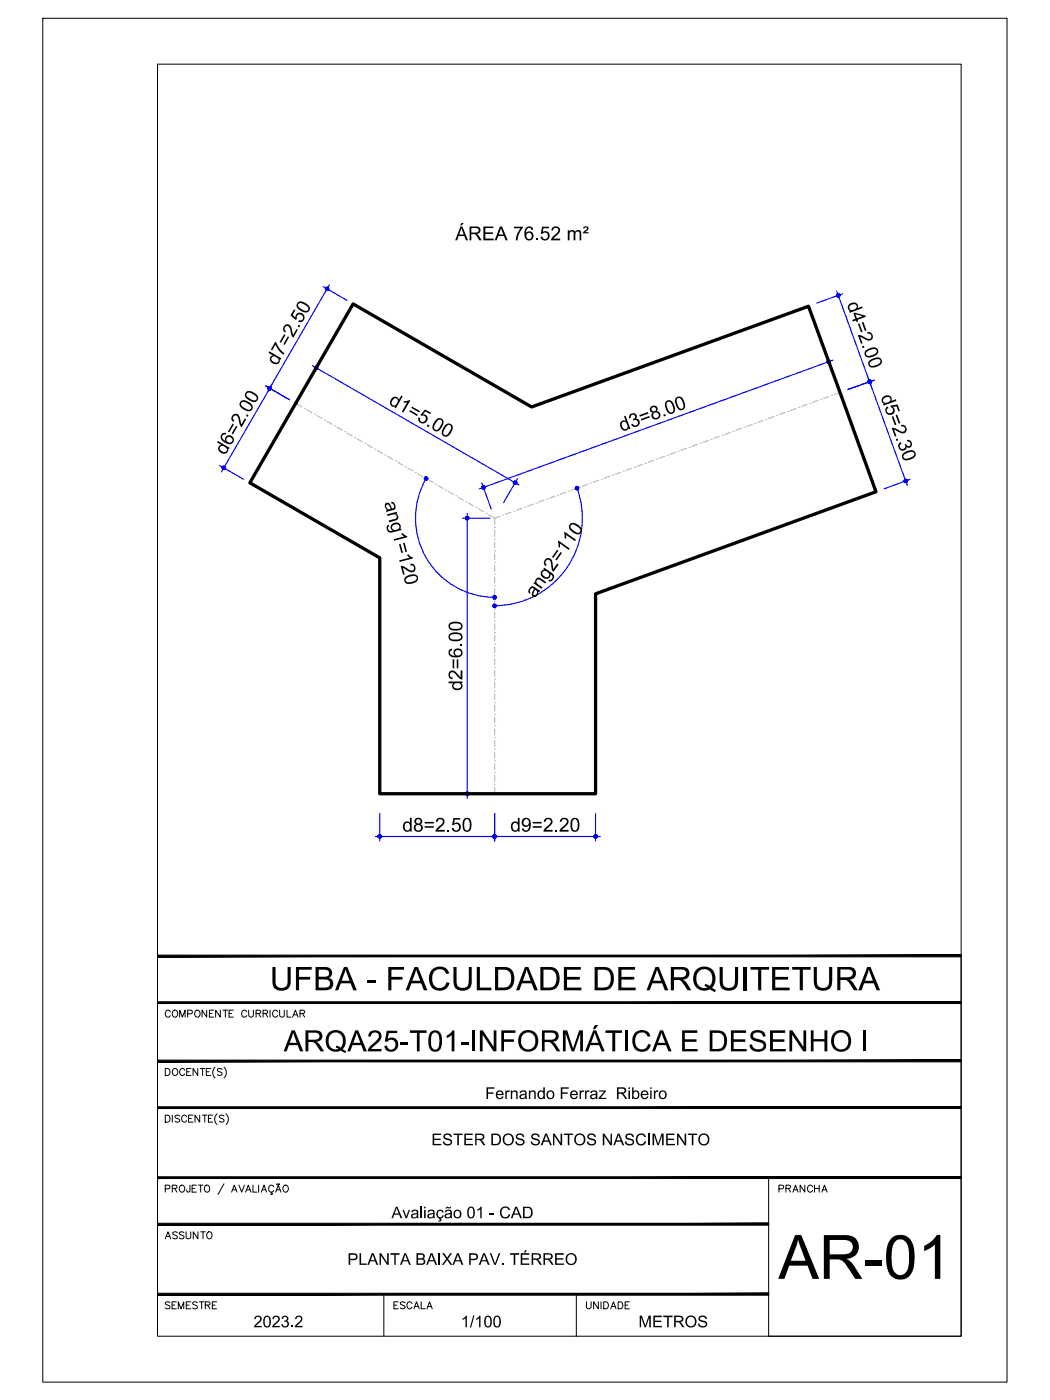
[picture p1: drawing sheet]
<svg xmlns="http://www.w3.org/2000/svg" width="229mm" height="305mm" viewBox="0 0 229 305" stroke-linecap="round" stroke-linejoin="round" font-family="sans-serif">
<!-- layer: ARQ_EIXO CINZA 04 -->
<g fill="none" stroke="#bababa" stroke-width=".25">
<path d="M64.4 87.8l1.3 .8M66.3 88.9h.1M66.8 89.2l1.1 .6M68.5 90.2h.1M69 90.5l1.1 .6M70.7 91.4h.1M71.2 91.7l1.1 .7M72.8 92.7h.1M73.4 93l1.1 .6M75 94h.1M75.6 94.3l1.1 .6M77.2 95.3h.1"/>
<path d="M77.8 95.5l1.1 .7M79.4 96.5h.1M80 96.8l1.1 .7M81.6 97.8h.1M82.2 98.1l1.1 .6M83.8 99.1h.1M84.4 99.4l1.1 .6M142.9 100h.1M144.7 99.4l-1.2 .4M145.3 99.1h.1M147.1 98.5l-1.2 .4M147.7 98.3h.1"/>
<path d="M149.4 97.6l-1.1 .4M150 97.4h.1M151.8 96.7l-1.1 .5M152.4 96.5h.1M154.2 95.9l-1.2 .4M154.8 95.7h.1M156.6 95l-1.2 .4M157.2 94.8h.1M159 94.1l-1.2 .5M159.6 93.9h.1M161.4 93.3l-1.2 .4M162 93h.1"/>
<path d="M163.8 92.4l-1.2 .4M164.4 92.2h.1M166.2 91.5l-1.2 .4M166.8 91.3h.1M168.5 90.7l-1.2 .4M169.1 90.4h.1M170.9 89.8l-1.1 .4M171.5 89.6h.1M173.3 88.9l-1.2 .5M173.9 88.7h.1M175.7 88.1l-1.2 .4M176.3 87.8h.1"/>
<path d="M178.1 87.2l-1.2 .4M178.7 87h.1M180.5 86.3l-1.2 .4M181.1 86.1h.1M182.9 85.4l-1.2 .5M86 100.3h.1M86.6 100.6l1.1 .7M88.2 101.6h.1M88.8 101.9l1.1 .6M90.4 102.9h.1M91 103.2l1.1 .6M92.6 104.1h.1"/>
<path d="M93.2 104.4l1.1 .7M94.8 105.4h.1M95.4 105.7l1.1 .6M97 106.7h.1M97.6 107l1.1 .6M99.2 108h.1M99.8 108.2l1.1 .7M101.4 109.2h.1M102 109.5l1.1 .7M103.6 110.5h.1M104.2 110.8l1.1 .6M105.8 111.8h.1"/>
<path d="M106.4 112.1l1.3 .7M107.7 119.9h.1M107.7 117.4h.1M107.7 114.9h.1M107.7 115.5v1.3M107.7 118v1.3M108.9 112.4l-1.2 .4v1.4M109.5 112.1h.1M111.3 111.5l-1.2 .4M111.8 111.3h.1M113.7 110.7l-1.3 .4M114.3 110.4h.1"/>
<path d="M116 109.8l-1.1 .4M116.6 109.6h.1M118.4 108.9l-1.2 .4M119 108.7h.1M120.8 108l-1.2 .5M121.4 107.8h.1M123.2 107.1l-1.2 .5M123.8 106.9h.1M125.6 106.3l-1.2 .4M126.2 106.1h.1M128 105.4l-1.2 .5M128.6 105.2h.1"/>
<path d="M130.3 104.6l-1.1 .4M130.9 104.4h.1M132.8 103.7l-1.3 .4M133.3 103.5h.1M135.1 102.8l-1.2 .5M135.7 102.6h.1M137.5 101.9l-1.2 .5M138.1 101.7h.1M139.9 101.1l-1.2 .4M140.5 100.9h.1M142.3 100.2l-1.2 .5M107.7 137.7h.1"/>
<path d="M107.7 135.2h.1M107.7 132.6h.1M107.7 130.1h.1M107.7 127.6h.1M107.7 125h.1M107.7 122.5h.1M107.7 120.6v1.2M107.7 123.1v1.3M107.7 125.6v1.3M107.7 128.2v1.3M107.7 130.7v1.3M107.7 133.3v1.2"/>
<path d="M107.7 135.8v1.3M107.7 138.3v1.3M107.7 158h.1M107.7 155.5h.1M107.7 153h.1M107.7 150.4h.1M107.7 147.9h.1M107.7 145.3h.1M107.7 142.8h.1M107.7 140.3h.1M107.7 140.9v1.3M107.7 143.4v1.3"/>
<path d="M107.7 146v1.2M107.7 148.5v1.3M107.7 151v1.3M107.7 153.6v1.3M107.7 156.1v1.3M107.7 158.7v1.2M107.7 170.7h.1M107.7 168.2h.1M107.7 165.7h.1M107.7 163.1h.1M107.7 160.6h.1M107.7 161.2v1.3"/>
<path d="M107.7 163.7v1.3M107.7 166.3v1.3M107.7 168.8v1.3M107.7 171.4v1.4"/>
</g>
<!-- layer: COTA AZUL -->
<g fill="none" stroke="#00f" stroke-width=".25">
<path d="M68 79.6l45 26M69.3 79.2l-3 5.2M70.4 62.4l5.2 3M71.7 62l-13.5 23.4M180.1 77.8l2 5.6M181.4 78.4l-77.1 28.1M182.2 63.4l7.5 20.6M183.4 64l-5.6 2M57.9 84l5.1 3M59.2 83.7l-11 19M189 82.2l8.5 23.5M190.3 82.8l-5.7 2"/>
<path d="M47.8 101.3l5.2 3.1M92.8 104.2a17.3 17.3 0 0 0 14.9 25.8M100.7 112.8h6M101.7 111.8v62M104.9 105.2l2 5.6M112.6 104.2l-3 5.2M125.6 106.3a19.1 19.1 0 0 1-17.9 25.6M198.1 104.4l-5.6 2M82.7 177.1v6M100.7 172.8h6M107.7 177.1v6M129.7 177.1v6"/>
<path d="M81.7 182.1h49"/>
</g>
<g fill="#00f" stroke="#00f" stroke-width=".22">
<path d="M112.1 105.1l.4 .2v-.2zM112.1 105.1l.4-.2v.2zM112.3 104.8l-.2 .3 .4-.2z"/>
<path d="M112.1 104.7v.4l.2-.3zM112 104.8l.1-.1v.4zM111.8 104.9l.3 .2-.1-.3z"/>
<path d="M111.8 104.9v.2h.3zM111.8 105.1h.3l-.3 .2zM111.8 105.3l.2 .1 .1-.3z"/>
<path d="M112.1 105.1l-.1 .3 .1 .1zM112.1 105.1l.2 .3-.2 .1zM112.1 105.1l.2 .3 .2-.1z"/>
<path d="M101.5 112.5l.2 .3v-.4zM101.5 112.5l.2 .3-.3-.2zM101.4 112.6l-.1 .2h.4z"/>
<path d="M101.3 112.8l.1 .2 .3-.2zM101.4 113l.3-.2-.2 .3zM101.7 112.8l-.2 .3 .2 .1z"/>
<path d="M101.7 112.8v.4l.2-.1zM101.7 112.8l.3 .2-.1 .1zM101.7 112.8l.3 .2 .1-.2z"/>
<path d="M101.7 112.8h.4l-.1-.2zM101.9 112.5l.1 .1-.3 .2zM101.7 112.4v.4l.2-.3z"/>
<path d="M101.7 172.8v.4l.2-.1zM101.7 172.8l.3 .2-.1 .1zM101.7 172.8l.3 .2 .1-.2z"/>
<path d="M101.7 172.8h.4l-.1-.2zM101.9 172.5l.1 .1-.3 .2zM101.7 172.4v.4l.2-.3z"/>
<path d="M101.5 172.5l.2 .3v-.4zM101.5 172.5l.2 .3-.3-.2zM101.4 172.6l-.1 .2h.4z"/>
<path d="M101.3 172.8l.1 .2 .3-.2zM101.4 173l.3-.2-.2 .3zM101.7 172.8l-.2 .3 .2 .1z"/>
<path d="M104.9 106.2l.1 .2 .2-.3zM105.2 106.1v.4l-.2-.1zM105.2 106.1v.4h.2z"/>
<path d="M105.2 106.1l.2 .4 .1-.2zM105.2 106.1l.4 .1-.1 .1zM105.2 106.1l.4 .1v-.2z"/>
<path d="M105.5 105.8l-.3 .3 .4-.1zM105.3 105.7l.2 .1-.3 .3zM105.1 105.7l.1 .4 .1-.4z"/>
<path d="M104.9 105.9l.3 .2-.1-.4zM104.9 105.9l.3 .2-.3-.1zM104.9 106v.2l.3-.1z"/>
<path d="M180.7 78.4l-.3 .3 .4-.1zM180.5 78.4h.2l-.3 .3zM180.3 78.4l.1 .3 .1-.3z"/>
<path d="M180.1 78.5l.3 .2-.1-.3zM180.1 78.5l.3 .2h-.4zM180 78.7l.1 .2 .3-.2z"/>
<path d="M180.1 78.9l.1 .1 .2-.3zM180.4 78.7l-.1 .4-.1-.1zM180.4 78.7l-.1 .4h.3z"/>
<path d="M180.4 78.7l.2 .4 .1-.1zM180.4 78.7l.4 .1-.1 .2zM180.4 78.7l.4 .1v-.2z"/>
<path d="M182.2 64.1l.3 .2-.1-.3zM182.2 64.1l.3 .2-.4-.1zM182.1 64.2v.2l.4-.1z"/>
<path d="M182.1 64.4l.1 .2 .3-.3zM182.5 64.3l-.1 .4-.2-.1zM182.5 64.3l-.1 .4 .2-.1z"/>
<path d="M182.5 64.3l.1 .3h.2zM182.5 64.3h.4l-.1 .3zM182.5 64.3h.4l-.1-.1z"/>
<path d="M182.7 64l-.2 .3 .3-.1zM182.5 63.9l.2 .1-.2 .3zM182.4 64l.1 .3v-.4z"/>
<path d="M189.3 83.1l.1 .3h.2zM189.3 83.1h.4l-.1 .3zM189.3 83.1h.4v-.1z"/>
<path d="M189.6 82.8l-.3 .3 .4-.1zM189.4 82.7l.2 .1-.3 .3zM189.2 82.8l.1 .3 .1-.4z"/>
<path d="M189.1 82.8l.2 .3-.1-.3zM189.1 82.8l.2 .3-.3-.1zM189 83v.2l.3-.1z"/>
<path d="M189 83.2l.1 .2 .2-.3zM189.3 83.1v.4l-.2-.1zM189.3 83.1v.4l.1-.1z"/>
<path d="M189.1 82.8l.2 .3-.1-.3zM189.1 82.8l.2 .3-.3-.1zM189 83v.2l.3-.1z"/>
<path d="M189 83.2l.1 .2 .2-.3zM189.3 83.1v.4l-.2-.1zM189.3 83.1v.4l.1-.1z"/>
<path d="M189.3 83.1l.1 .3h.2zM189.3 83.1h.4l-.1 .3zM189.3 83.1h.4v-.1z"/>
<path d="M189.6 82.8l-.3 .3 .4-.1zM189.4 82.7l.2 .1-.3 .3zM189.2 82.8l.1 .3 .1-.4z"/>
<path d="M197.2 104.7l.1 .4 .2-.2zM197.2 104.7l.4 .1-.1 .1zM197.2 104.7l.4 .1v-.2z"/>
<path d="M197.4 104.4l-.2 .3 .4-.1zM197.3 104.4h.1l-.2 .3zM197.1 104.4l.1 .3 .1-.3z"/>
<path d="M196.9 104.5l.3 .2-.1-.3zM196.9 104.5l.3 .2-.4-.1zM196.8 104.6v.2l.4-.1z"/>
<path d="M196.8 104.8l.2 .2 .2-.3zM197.2 104.7l-.1 .4-.1-.1zM197.2 104.7l-.1 .4h.2z"/>
<path d="M58.7 84.2v.3l.2-.3zM58.5 84.2h.2v.3zM58.5 84.2l-.1 .2 .3 .1z"/>
<path d="M58.4 84.4l-.1 .1h.4zM58.3 84.5h.4l-.3 .2zM58.4 84.7l.1 .2 .2-.4z"/>
<path d="M58.7 84.5l-.2 .4h.2zM58.7 84.5l.2 .4h-.2zM58.7 84.5l.2 .4 .2-.2z"/>
<path d="M58.7 84.5l.4 .2v-.2zM58.7 84.5l.4-.1v.1zM58.9 84.2l-.2 .3 .4-.1z"/>
<path d="M48.7 101.9l-.2 .3h.2zM48.7 101.9l.2 .3h-.2zM48.7 101.9l.2 .3 .1-.1z"/>
<path d="M48.7 101.9l.3 .2 .1-.2zM48.7 101.9l.3-.2 .1 .2zM48.9 101.5l-.2 .4 .3-.2z"/>
<path d="M48.7 101.5v.4l.2-.4zM48.5 101.5h.2v.4zM48.5 101.5l-.1 .2 .3 .2z"/>
<path d="M48.4 101.7l-.1 .2h.4zM48.3 101.9h.4l-.3 .2zM48.4 102.1l.1 .1 .2-.3z"/>
<path d="M58.7 84.5l-.2 .4h.2zM58.7 84.5l.2 .4h-.2zM58.7 84.5l.2 .4 .2-.2z"/>
<path d="M58.7 84.5l.4 .2v-.2zM58.7 84.5l.4-.1v.1zM58.9 84.2l-.2 .3 .4-.1z"/>
<path d="M58.7 84.2v.3l.2-.3zM58.5 84.2h.2v.3zM58.5 84.2l-.1 .2 .3 .1z"/>
<path d="M58.4 84.4l-.1 .1h.4zM58.3 84.5h.4l-.3 .2zM58.4 84.7l.1 .2 .2-.4z"/>
<path d="M71.2 62.5v.4l.2-.3zM71 62.6l.2-.1v.4zM71 62.6l-.1 .1 .3 .2z"/>
<path d="M70.9 62.7l-.1 .2h.4zM70.8 62.9h.4l-.3 .2zM70.9 63.1l.1 .1 .2-.3z"/>
<path d="M71.2 62.9l-.2 .3h.2zM71.2 62.9l.2 .3h-.2zM71.2 62.9l.2 .3 .1-.1z"/>
<path d="M71.2 62.9l.3 .2 .1-.2zM71.2 62.9l.3-.2 .1 .2zM71.4 62.6l-.2 .3 .3-.2z"/>
<path d="M107.7 182.1h.4l-.1-.2zM107.9 181.8l.1 .1-.3 .2zM107.7 181.7v.4l.2-.3z"/>
<path d="M107.5 181.8l.2 .3v-.4zM107.4 181.9l.1-.1 .2 .3zM107.4 181.9l-.1 .2h.4z"/>
<path d="M107.3 182.1l.1 .2 .3-.2zM107.4 182.3l.3-.2-.2 .3zM107.7 182.1l-.2 .3 .2 .1z"/>
<path d="M107.7 182.1v.4l.2-.1zM107.7 182.1l.3 .2-.1 .1zM107.7 182.1l.3 .2 .1-.2z"/>
<path d="M82.3 182.1v.2l.4-.2zM82.3 182.3l.4-.2-.2 .3zM82.7 182.1l-.2 .3 .2 .1z"/>
<path d="M82.7 182.1v.4l.2-.1zM82.7 182.1l.3 .2-.1 .1zM82.7 182.1l.3 .2 .1-.2z"/>
<path d="M82.7 182.1h.4l-.1-.2zM82.9 181.8l.1 .1-.3 .2zM82.7 181.7v.4l.2-.3z"/>
<path d="M82.5 181.8l.2 .3v-.4zM82.3 181.9l.2-.1 .2 .3zM82.3 181.9v.2h.4z"/>
<path d="M129.7 182.1h.3v-.2zM129.9 181.8l.1 .1-.3 .2zM129.7 181.7v.4l.2-.3z"/>
<path d="M129.5 181.8l.2 .3v-.4zM129.4 181.9l.1-.1 .2 .3zM129.4 181.9l-.1 .2h.4z"/>
<path d="M129.3 182.1l.1 .2 .3-.2zM129.4 182.3l.3-.2-.2 .3zM129.7 182.1l-.2 .3 .2 .1z"/>
<path d="M129.7 182.1v.4l.2-.1zM129.7 182.1l.3 .2-.1 .1zM129.7 182.1l.3 .2v-.2z"/>
<path d="M107.3 182.1l.1 .2 .3-.2zM107.4 182.3l.3-.2-.2 .3zM107.7 182.1l-.2 .3 .2 .1z"/>
<path d="M107.7 182.1v.4l.2-.1zM107.7 182.1l.3 .2-.1 .1zM107.7 182.1l.3 .2 .1-.2z"/>
<path d="M107.7 182.1h.4l-.1-.2zM107.9 181.8l.1 .1-.3 .2zM107.7 181.7v.4l.2-.3z"/>
<path d="M107.5 181.8l.2 .3v-.4zM107.4 181.9l.1-.1 .2 .3zM107.4 181.9l-.1 .2h.4z"/>
<path d="M92.8 103.8v.4l.1-.4zM92.6 103.8h.2v.4zM92.6 103.8l-.2 .2 .4 .2z"/>
<path d="M92.4 104v.2h.4zM92.4 104.2h.4l-.4 .2zM92.4 104.4l.2 .1 .2-.3z"/>
<path d="M92.8 104.2l-.2 .3 .2 .1zM92.8 104.2l.1 .3-.1 .1zM92.8 104.2l.1 .3 .2-.1z"/>
<path d="M92.8 104.2l.3 .2v-.2zM92.8 104.2l.3-.2v.2zM92.9 103.8l-.1 .4 .3-.2z"/>
<path d="M107.7 130h.4l-.1-.1zM107.9 129.7l.1 .2-.3 .1zM107.7 129.7v.3l.2-.3z"/>
<path d="M107.5 129.7l.2 .3v-.3zM107.5 129.7l.2 .3-.3-.1zM107.4 129.9l-.1 .1h.4z"/>
<path d="M107.3 130l.1 .2 .3-.2zM107.4 130.2l.3-.2-.2 .4zM107.7 130l-.2 .4h.2z"/>
<path d="M107.7 130v.4h.2zM107.7 130l.3 .2-.1 .2zM107.7 130l.3 .2 .1-.2z"/>
<path d="M107.3 131.9l.1 .2 .3-.2zM107.4 132.1l.3-.2-.2 .3zM107.7 131.9l-.2 .3 .2 .1z"/>
<path d="M107.7 131.9v.4l.2-.1zM107.7 131.9l.3 .2-.1 .1zM107.7 131.9l.3 .2 .1-.2z"/>
<path d="M107.7 131.9h.4l-.1-.2zM107.9 131.6l.1 .1-.3 .2zM107.7 131.5v.4l.2-.3z"/>
<path d="M107.5 131.6l.2 .3v-.4zM107.5 131.6l.2 .3-.3-.2zM107.4 131.7l-.1 .2h.4z"/>
<path d="M125.5 105.9l-.2 .1 .3 .3zM125.3 106l.3 .3-.3-.1zM125.3 106.2v.2l.3-.1z"/>
<path d="M125.3 106.4l.1 .2 .2-.3zM125.6 106.3v.3h-.2zM125.6 106.3v.3h.2z"/>
<path d="M125.6 106.3l.2 .3 .1-.1zM125.6 106.3h.4l-.1 .2zM125.6 106.3h.4v-.1z"/>
<path d="M125.9 106l-.3 .3 .4-.1zM125.7 105.9l.2 .1-.3 .3zM125.5 105.9l.1 .4 .1-.4z"/>
</g>
<!-- layer: 0 -->
<path d="M76.9 66.2l38.8 22.4 60.3-21.9 14.7 40.4-61 22.2v43.5h-47v-51.3l-28.3-16.4z" fill="none" stroke="#000" stroke-width=".72"/>
<!-- layer: MRG_EXTERNA -->
<path d="M9.3 4h209.9v296.9h-209.9z" fill="none" stroke="#000" stroke-width=".22"/>
<!-- layer: MRG_INTERNA -->
<path d="M34.3 14h175v276.9h-175z" fill="none" stroke="#000" stroke-width=".22"/>
<!-- layer: SIMB_01 -->
<g fill="#000" stroke="#000" stroke-width=".22">
<path d="M34.3 218.1v.4l175-.4zM34.3 218.5l175-.4v.4z"/>
<path d="M34.3 207.9v.4l175-.4zM34.3 208.3l175-.4v.4z"/>
<path d="M34.3 230.8v.4l175-.4zM34.3 231.2l175-.4v.4z"/>
<path d="M34.3 256.2v.4l175-.4zM34.3 256.6l175-.4v.4z"/>
<path d="M34.3 241v.3l175-.3zM34.3 241.3l175-.3v.3z"/>
<path d="M34.3 266.3v.4l133-.4zM34.3 266.7l133-.4v.4z"/>
<path d="M34.3 282h133v-.4zM34.3 281.6h133l-133 .4z"/>
</g>
<g fill="none" stroke="#000" stroke-width=".22">
<path d="M45 219.9v1.5l-1-1.5v1.5M46.5 219.9h-.9v1.5h.9M48 219.9v1.5l-1.1-1.5v1.5M48.6 219.9h1M49.1 219.9v1.5M50.8 219.9h-.9v1.5h.9M54.1 219.9v1.1l.5 .4h.3l.3-.4v-1.1M58.8 219.9v1.5M60.9 219.9v1.1l.4 .4 .5-.2 .1-1.3M62.5 219.9v1.5h.9M209.3 208.1v82.8h-42v-34.5M36 232.6h.5a.82 .82 0 0 1 .5 .8 .82 .82 0 0 1-.5 .7h-.5z"/>
<path d="M37.1 220.3a.56 .56 0 0 0-.7-.4 .56 .56 0 0 0-.4 .6 .63 .63 0 0 0 .2 .8 .63 .63 0 0 0 .9-.2M37.7 220.1a.72 .72 0 0 1 1 .2 .72 .72 0 0 1-.3 1.1 .72 .72 0 0 1-.9-.4 .72 .72 0 0 1 .2-.9zM37.7 232.8a.72 .72 0 0 1 1 .2 .72 .72 0 0 1-.3 1.1 .72 .72 0 0 1-.9-.4 .72 .72 0 0 1 .2-.9zM39.1 221.4v-1.5l.6 1.5 .6-1.5v1.5M40.2 233a.56 .56 0 0 0-.6-.4 .56 .56 0 0 0-.5 .6 .63 .63 0 0 0 .3 .8 .63 .63 0 0 0 .8-.2M40.6 233.3h.6M40.9 220.7l.9-.1v-.5l-.3-.2h-.6v1.5M41.6 232.6h-1v1.5h1M42.7 220a.71 .71 0 0 1 .9 .7 .71 .71 0 0 1-.9 .7l-.3-.5v-.4zM43.1 232.6v1.5l-1.1-1.5v1.5M43.6 232.6h1M44.1 232.6v1.5"/>
<path d="M44.9 233.3h.6M45.6 220.6h.5M45.9 232.6h-1v1.5h1M46.8 232.3a1.57 1.57 0 0 0 0 2.4M48.3 232.8l-.3-.2-.7 .2 .2 .4 .5 .2 .3 .3v.2l-.3 .2-.7-.2M48.8 232.3a1.57 1.57 0 0 1 0 2.4M49.9 220.6h.5M53.7 220.3a.56 .56 0 0 0-.6-.4 .56 .56 0 0 0-.5 .6 .63 .63 0 0 0 .3 .8 .63 .63 0 0 0 .8-.2M55.8 220.6h.8l.2-.4-.4-.3h-.6v1.5M56.3 220.6l.5 .8M57.3 220.6h.8l.2-.4-.4-.3h-.6v1.5M57.8 220.6l.5 .8"/>
<path d="M60.5 220.3a.56 .56 0 0 0-.7-.4 .56 .56 0 0 0-.4 .6 .63 .63 0 0 0 .2 .8 .63 .63 0 0 0 .9-.2M63.7 221.4l.6-1.5 .6 1.5M65.3 220.6h.9l.1-.4-.3-.3h-.7v1.5M65.8 220.6l.5 .8M36 242.8h.5a.82 .82 0 0 1 .5 .7 .82 .82 0 0 1-.5 .8h-.5zM36 258.8l.9-.1 .1-.6-1-.1v1.5M37.5 258.7l1-.1v-.5l-1-.1v1.5M37.5 242.8v1.5M38 258.7l.5 .8M39.1 243l-.3-.2-.7 .2 .2 .4 .7 .3 .1 .2v.2l-.3 .2-.7-.2M39.2 258.2a.72 .72 0 0 1 1 .2 .72 .72 0 0 1-.3 1.1 .72 .72 0 0 1-.9-.4 .72 .72 0 0 1 .2-.9zM40.6 243.2a.56 .56 0 0 0-.6-.4 .56 .56 0 0 0-.5 .6 .63 .63 0 0 0 .3 .8 .63 .63 0 0 0 .8-.2"/>
<path d="M41.1 243.5h.6M41.4 258l-.1 1.4-.4 .1-.2-.1-.1-.4M41.8 258.7h.6M42 242.8h-.9v1.5h.9M42.8 258h-1v1.5h1M43.2 258h1M43.5 242.8v1.5l-1-1.5v1.5M43.7 258v1.5M44.1 242.8h1M44.6 242.8v1.5M44.6 258.2a.63 .63 0 0 1 .8-.1 .63 .63 0 0 1 .2 .9 .57 .57 0 0 1-.5 .6 .57 .57 0 0 1-.6-.6zM45.4 243.5h.5"/>
<path d="M46.3 242.8h-.9v1.5h.9M47.2 242.5a1.57 1.57 0 0 0 0 2.3M48.8 243l-.4-.2-.6 .2 .1 .4 .7 .3 .2 .2v.2l-.4 .2-.6-.2M48.8 257.7l-1.3 2.4M49.2 242.5a1.57 1.57 0 0 1 0 2.3M50.4 259.5l.6-1.5 .6 1.5M50.7 259h.7M52 258l.6 1.5 .6-1.5M53.5 259.5l.6-1.5 .6 1.5M53.7 259h.7M55.1 258v1.5h.9M56.3 258v1.5"/>
<path d="M56.9 259.5l.6-1.5 .5 1.5M57.1 259h.7M59.1 259.5v.3l.2 .2h-.4M59.6 258.4a.6 .6 0 0 0-.9-.3 .6 .6 0 0 0-.2 .9 .54 .54 0 0 0 .4 .5 .54 .54 0 0 0 .7-.3M60 259.5l.6-1.5 .6 1.5M60.2 259h.8M60.3 257.8l-.1 .1M60.3 257.8h.2M60.5 257.8l.1 .1M60.6 257.9h.2M60.9 257.7l-.1 .2M61.8 258.2a.72 .72 0 0 1 1 .2 .72 .72 0 0 1-.3 1.1 .72 .72 0 0 1-.9-.4 .72 .72 0 0 1 .2-.9z"/>
<path d="M83.6 281.8v9.1M125.5 281.8v9.1"/>
</g>
<text font-size="13.3" x="169.5" y="278.4">AR-01</text>
<text font-size="7.1" x="58.8" y="215.6">UFBA - FACULDADE DE ARQUITETURA</text>
<text font-size="6.4" x="61.8" y="228.9">ARQA25-T01-INFORMÁTICA E DESENHO I</text>
<g font-size="4.4">
<text x="168.3" y="260.7">PRANCHA</text>
<text x="34.9" y="270.9">ASSUNTO</text>
<text x="34.9" y="286.1">SEMESTRE</text>
<text x="84.7" y="286.1">ESCALA</text>
<text x="126.3" y="286.1">UNIDADE</text>
</g>
<g font-size="4.2">
<text x="99.1" y="52.3">ÁREA 76.52 m²</text>
<text x="184.3" y="66.2" transform="rotate(70 184.3 66.2)">d4=2.00</text>
<text x="60.2" y="79.8" transform="rotate(-60 60.2 79.8)">d7=2.50</text>
<text x="84.4" y="87.9" transform="rotate(30 84.4 87.9)">d1=5.00</text>
<text x="191.6" y="86.4" transform="rotate(70 191.6 86.4)">d5=2.30</text>
<text x="135.3" y="94" transform="rotate(-20 135.3 94)">d3=8.00</text>
<text x="49" y="99.3" transform="rotate(-60 49 99.3)">d6=2.00</text>
<text x="83.6" y="109.5" transform="rotate(75 83.6 109.5)">ang1=120</text>
<text x="116.4" y="130.3" transform="rotate(-55 116.4 130.3)">ang2=110</text>
<text x="100.7" y="150.4" transform="rotate(-90 100.7 150.4)">d2=6.00</text>
<text x="87.6" y="181.1">d8=2.50</text>
<text x="111.1" y="181.1">d9=2.20</text>
</g>
<g font-size="3.5">
<text x="105.6" y="239.3">Fernando Ferraz Ribeiro</text>
<text x="93.9" y="249.3">ESTER DOS SANTOS NASCIMENTO</text>
<text x="85.2" y="265.2">Avaliação 01 - CAD</text>
<text x="75.6" y="275.4">PLANTA BAIXA PAV. TÉRREO</text>
<text x="55.2" y="289">2023.2</text>
<text x="100.3" y="289">1/100</text>
<text x="139" y="289">METROS</text>
</g>
</svg>
